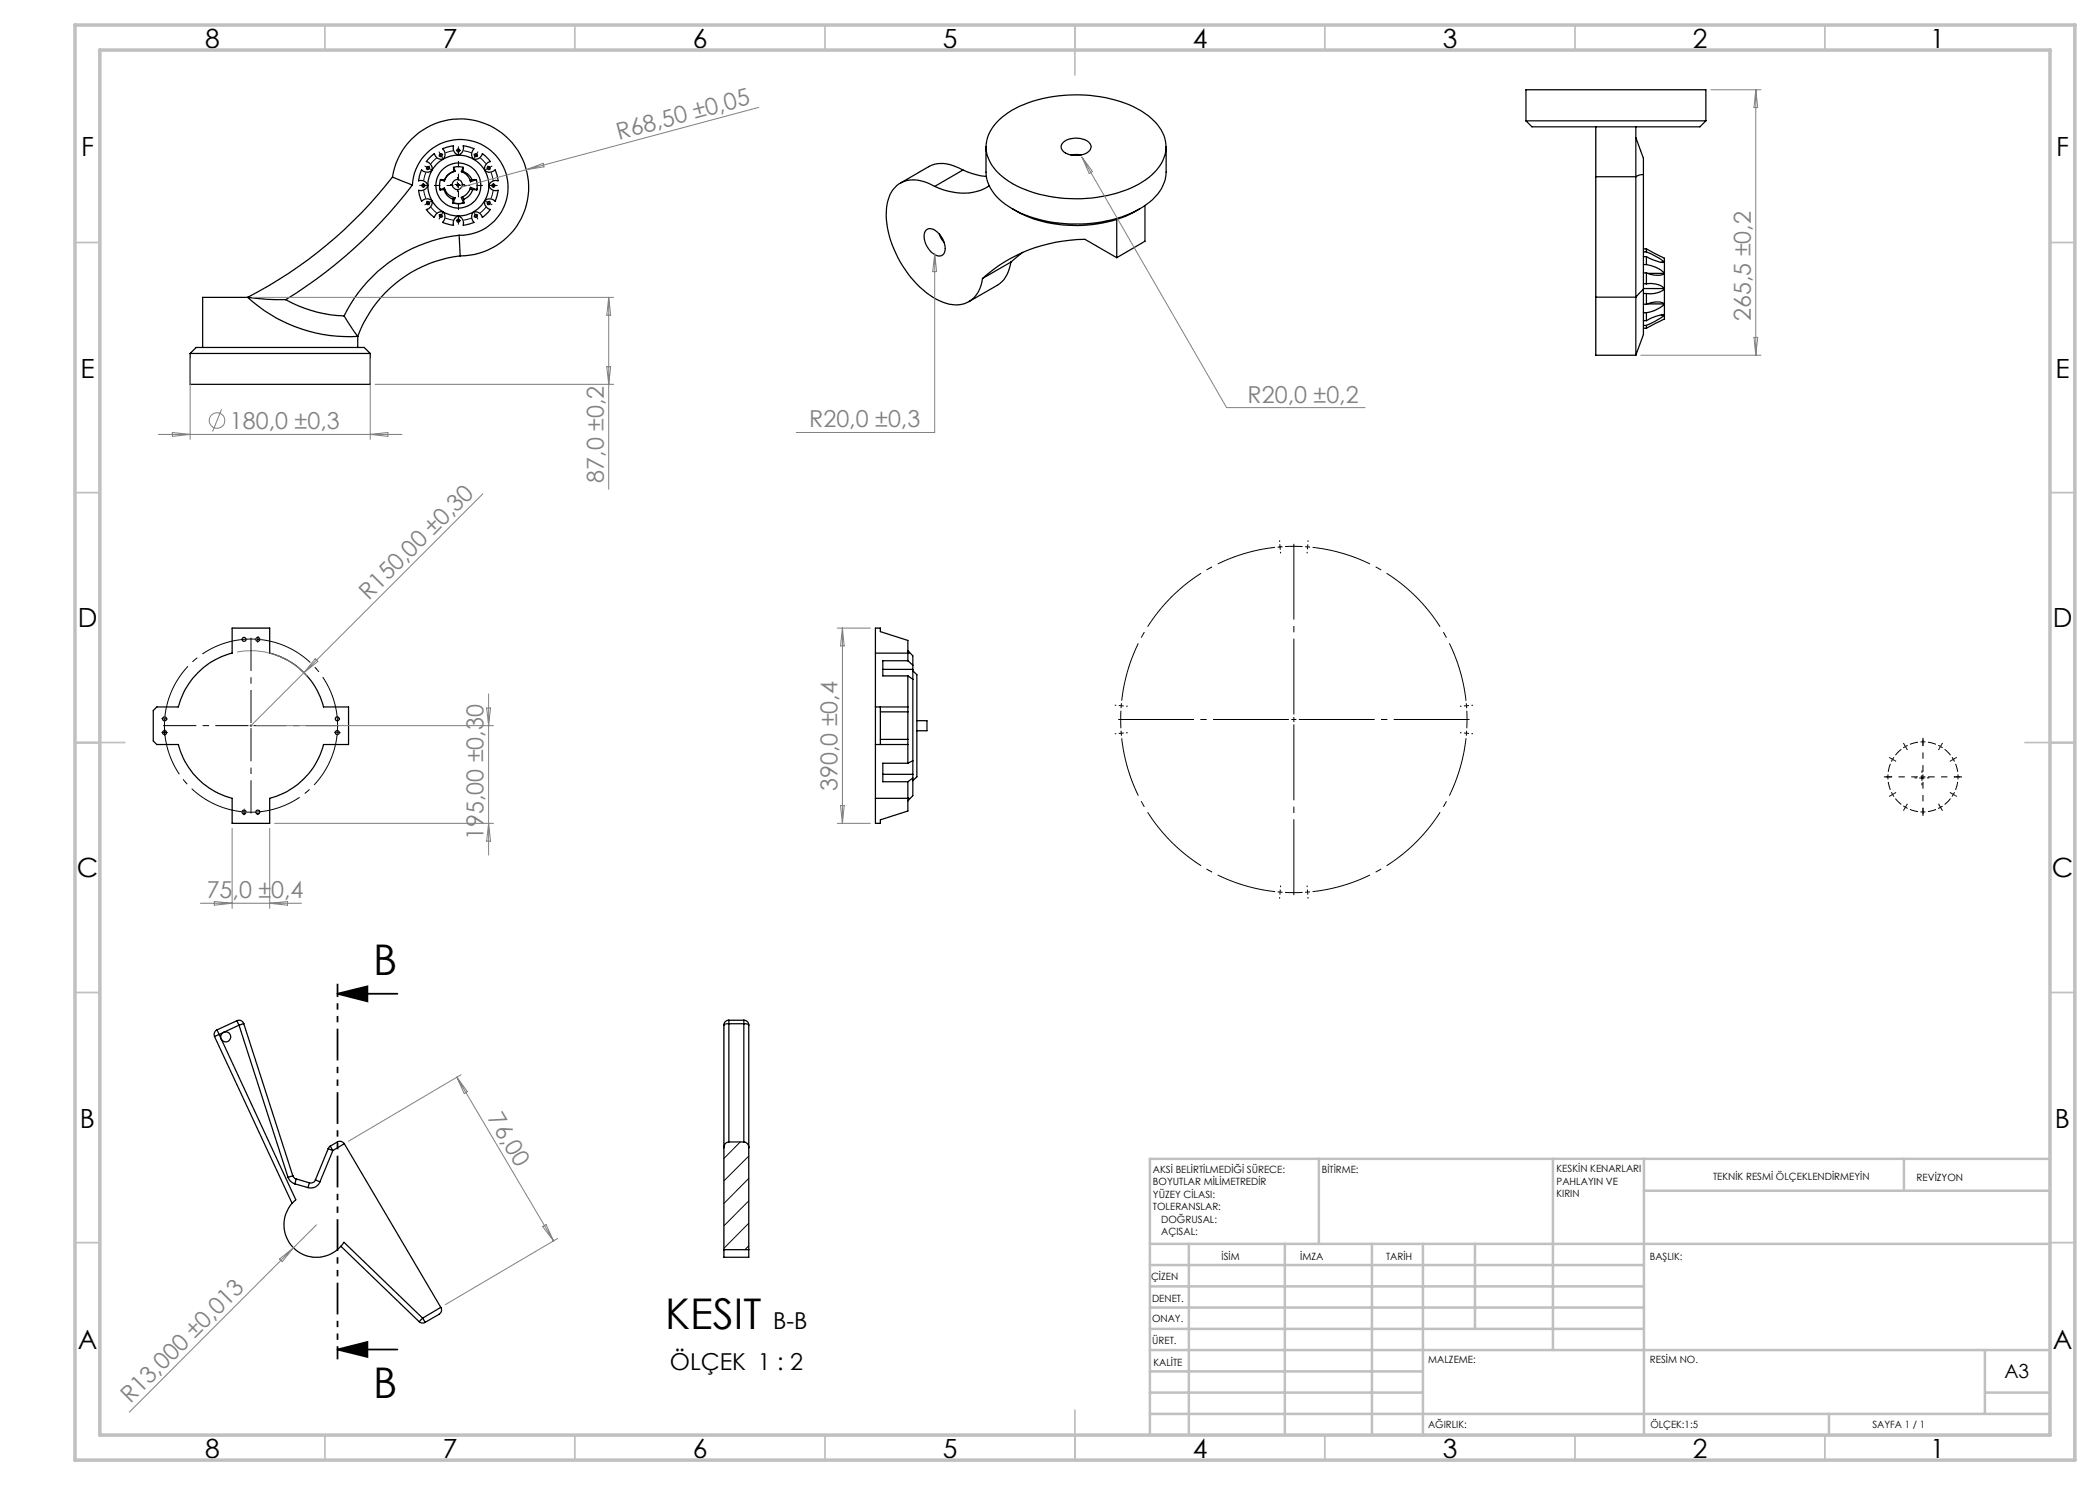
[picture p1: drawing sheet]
<svg xmlns="http://www.w3.org/2000/svg" width="420mm" height="297mm" viewBox="0 0 420 297" stroke-linecap="round" stroke-linejoin="round" font-family="sans-serif">
<g fill="none" stroke="#000" stroke-width=".25">
<path d="M78.5 35.4l4 1.6M78.5 35.4a87.9 87.9 0 0 1-29 24.1M78.5 35.4a13.7 13.7 0 0 1 14.9-11.5 13.7 13.7 0 0 1 12.3 14.3 13.7 13.7 0 0 1-13.7 13M82.5 37a93.5 93.5 0 0 1-25.4 22.9M82.5 37a9.6 9.6 0 0 1 9.9-9.1 9.6 9.6 0 0 1 9.2 9.9 9.6 9.6 0 0 1-9.8 9.3M85.6 37.1l-.1 .2a1.51 1.51 0 0 1-1.8 .8l.6 2.1a1.45 1.45 0 0 1 2.1-.1M85.6 37.1a6.1 6.1 0 0 0 .8 3M86.4 34.1l-.2 .1a1.39 1.39 0 0 1-1.9-.2l-.6 2.2a1.45 1.45 0 0 1 1.9 .9M86.4 34.1a6.1 6.1 0 0 0-.8 3M87.9 37.7l.1 .3M88 38h.1M88 38l.9-.4a2.66 2.66 0 0 0 2.2 1.9l-.5 1.1"/>
<path d="M88.1 35.9l-.2 .9v.9M88.1 35.9h.8M88.6 31.9h-.2a1.45 1.45 0 0 1-1.5-1.2l-1.6 1.6a1.47 1.47 0 0 1 1.1 1.8M88.6 31.9a5.6 5.6 0 0 0-2.2 2.2M88.8 37.9a2.72 2.72 0 0 0 1.8 2M88.8 37.9l-.8 .1M88.9 35.9h.1M89 37.9h-.2M90.6 39.9v.7M90.7 33.5l.7-.2 1.2 .2M90.7 33.5l.4 .8a2.77 2.77 0 0 0-2.2 1.9l-.8-.3M90.7 33.5v.8"/>
<path d="M90.7 34.3a3.1 3.1 0 0 0-1.8 1.6M90.7 34.3h.1M90.7 39.5l-.1 .4M91.7 31a5.9 5.9 0 0 0-3.1 .9M91.7 31a5.9 5.9 0 0 1 3 .9M91.7 31l-.2-.1a1.41 1.41 0 0 1-.8-1.7l-2.2 .5a1.48 1.48 0 0 1 .1 2.2M91.7 31l.3-.2a1.42 1.42 0 0 0 .6-1.6l2.2 .5a1.47 1.47 0 0 0-.1 2.2M92.5 39.4l.2 .5M92.6 34.3a3.1 3.1 0 0 1 1.8 1.6M92.6 34.3l-.1 .2M92.6 33.5l-.3 .9a2.59 2.59 0 0 1 1.8 2l1.1-.5M92.6 33.5v.8"/>
<path d="M92.7 39.9l.1 .7M94 37.7l.5 .2M94.4 35.9l-.4 .2M94.5 37.9a2.92 2.92 0 0 1-1.8 2M94.5 37.9l.8 .1M94.7 31.9a6.3 6.3 0 0 1 2.2 2.2M94.7 31.9h.4a1.41 1.41 0 0 0 1.4-1.2l1.6 1.6a1.44 1.44 0 0 0-1.2 1.8M95.2 35.9l.2 .9v.9M95.2 35.9h-.8M95.3 38h.1M95.3 38l-1.2-.5a2.73 2.73 0 0 1-1.8 2l.4 1.1M95.4 37.7l-.1 .3"/>
<path d="M96.9 34.1a6.1 6.1 0 0 1 .9 3M96.9 34.1l.4 .2a1.39 1.39 0 0 0 1.7-.3l.6 2.2a1.5 1.5 0 0 0-1.8 .9M97.8 37.1a6.1 6.1 0 0 1-.9 3M97.8 37.1l.1 .4a1.4 1.4 0 0 0 1.7 .6l-.6 2.1a1.47 1.47 0 0 0-2.1-.1M186.9 37.3a6.5 6.5 0 0 0-7.5-.2 8 8 0 0 0-2.1 6.8 21.5 21.5 0 0 0 10 16 6.8 6.8 0 0 0 6.6 .4 6 6 0 0 0 2.6-4.6M192.6 34l2.7 1 2 .3M192.6 34a7.1 7.1 0 0 0-6.7-.8l-5.8 3.4M192.6 34l-5.7 3.3M197.2 29.3v5.1a8.9 8.9 0 0 0 5.3 7.4M197.8 37.1a10.2 10.2 0 0 1-9.1 .9l-1.8-.7M199.7 24.1a21.2 21.2 0 0 1 13-5 26.7 26.7 0 0 1 15.6 3.1 9.1 9.1 0 0 1 4.9 6.8 8 8 0 0 1-4 6.9 26 26 0 0 1-16.3 3.8 22.3 22.3 0 0 1-13.1-5 6.7 6.7 0 0 1-1.5-8.9zM212.6 28.5a4.2 4.2 0 0 1 5.3 .1 1.35 1.35 0 0 1-.8 2.1 4.6 4.6 0 0 1-4.5-.5l-.3-.5-.1-.5z"/>
<path d="M214.2 31l1-.1 1 .1M233.2 29.3v5.1a8.1 8.1 0 0 1-4 6.6 25.4 25.4 0 0 1-16.3 3.7 25.1 25.1 0 0 1-10.4-2.9M305.2 24.2v-6.2h36v6.2M305.2 24.2h36M305.2 24.2l1.2 1.2h33.6l1.2-1.2M319.2 35.3v24.1M319.2 35.3h8M319.2 25.4v9.9M327.2 35.3v24.1M327.2 27.5l1.5 4.1v3.3M327.2 25.4v9.9M328.7 34.9l-.8 .1-.7 .3"/>
<path d="M328.7 34.9v23M49.5 59.5a46 46 0 0 0 7.6 .4M49.5 59.5a30 30 0 0 0 22 7.8M49.5 59.5h-9v10M57.1 59.9a26 26 0 0 0 11.7 3.3M86.4 40.1a1.44 1.44 0 0 1-1.1 1.8l1.6 1.6a1.51 1.51 0 0 1 1.7-1.1M86.4 40.1a5.6 5.6 0 0 0 2.2 2.3M88.6 42.4a5.5 5.5 0 0 0 3.1 .8M88.6 42.4l.2 .1a1.55 1.55 0 0 1-.3 2l2.2 .5a1.52 1.52 0 0 1 1-1.8M90.6 40.6l.8 .1 1.4-.1M90.6 40.6l.8 .1 1.3-.1M90.6 40.6h.1"/>
<path d="M91.8 47.1a29.1 29.1 0 0 0-23 16.1M91.8 47.1l.2 4.1M92 51.2a25 25 0 0 0-20.5 16.1M92.7 40.6h.1M94.7 42.4a5.5 5.5 0 0 1-3 .8M94.7 42.4l-.2 .3a1.55 1.55 0 0 0 .3 1.8l-2.2 .5a1.48 1.48 0 0 0-.9-1.8M96.9 40.1a6.3 6.3 0 0 1-2.2 2.3M96.9 40.1v.5a1.49 1.49 0 0 0 1.2 1.3l-1.6 1.6a1.53 1.53 0 0 0-1.8-1.1M185.2 46a1.67 1.67 0 0 1 2.3 .4 4.1 4.1 0 0 1 1.3 4.2 1.41 1.41 0 0 1-2.3 .1 4 4 0 0 1-1.4-4.5zM187.9 46.8l.4 1 .5 .7M202.2 52.4a6.2 6.2 0 0 1-2.8 4.7l-5.6 3.2M202.2 52.4l-5.7 3.3"/>
<path d="M202.5 41.8a25.5 25.5 0 0 0 18.1 2.8 21.3 21.3 0 0 0 7.3-2.8M204.5 50.5l-2.3 1.9M223.3 51.5l-6.3-3.6a30.4 30.4 0 0 0-20.5 7.8M223.3 43.9v7.6M229 41.1v7.2l-5.7 3.2M319.2 59.4v11.6h8M319.2 59.4h8M327.2 59.4v11.6M328.7 57.9l-1.5 1.5M328.7 57.9v9l-1.5 4.1M328.7 57.7h4.2M328.7 56.8h.6"/>
<path d="M328.7 58.7h.6M328.7 54.6h.6M328.7 52.9h.6M328.7 51.3h.6M328.7 50.4h.6M328.7 49.8h.6M329.3 56.8a3.7 3.7 0 0 1 3.6 .9M329.3 54.6v2.2M329.3 54.6a3.6 3.6 0 0 0 3.6 .1M329.3 58.7v2.2M329.3 52.9a5.4 5.4 0 0 1 3.6 1.8M329.3 51.3v1.6"/>
<path d="M329.3 51.3l2.4 1 1.2 .2M329.3 50.4l2.7 1.3 .9 .8M329.3 49.8v.6M329.3 49.8l3.2 1.7a.57 .57 0 0 1 .4 .8v.2M329.5 54.7h3.4M332.2 52.5h.7M332.9 54.7v3M332.9 57.7l-.2 .2a4.2 4.2 0 0 1-3.4 .8M332.9 57.7v3.1M332.9 52.5v2.2M38 70.7v6.2h36v-6.2M38 70.7h36"/>
<path d="M38 70.7l1.2-1.2h33.6l1.2 1.2M68.8 63.2l2.7 4.1M71.5 67.3v2.2M328.7 60.9h.6M328.7 62.5h.6M328.7 64.1h.6M328.7 65.1h.6M328.7 65.6h.6M329.3 62.5v1.6M329.3 65.1v.5M329.6 60.8h3.3M332.2 63h.7"/>
<path d="M332.9 60.8a2.78 2.78 0 0 0-2.7-.3l-.9 .4M332.9 60.8l-.8 .7a6.9 6.9 0 0 1-2.8 1M332.9 63h-.2a6.3 6.3 0 0 0-3.4 1.1M332.9 60.8v2.2M332.9 63v.2a.51 .51 0 0 1-.2 .7l-3.4 1.7M332.9 63l-2 1.3-1.6 .8M46.4 125.6h7.5v5a15 15 0 0 1 10.8 10.8h5v7.5h-5a15 15 0 0 1-10.8 10.8v5h-7.5v-5a15 15 0 0 1-10.7-10.8h-4.3l-.7-.7v-6.1l.7-.7h4.3a15 15 0 0 1 10.7-10.8zM175.1 130.6v10.8M175.1 130.6v-5h1v.7l5.5 1.8v2.5M175.1 130.6h6.5M176.6 133.9h6M181.6 135.2v6.2"/>
<path d="M181.6 130.6v1.5M181.6 132.1h-5v3.1h5M181.6 130.6h.1M181.6 130.1l1 1.1v1.8M181.6 135.2l1 .7M181.6 132.1l1 .9M182.6 135.9v16.2M182.6 134.2l.8 .7v20.5l-.8 .7M182.6 133.9v2M182.6 133v.9M175.1 148.9v10.8M175.1 148.9h6.5"/>
<path d="M175.1 141.4h6.5M175.1 159.7v5h1v-.7l5.5-1.8v-2.5M175.1 141.4v7.5M175.1 159.7h6.5M176.1 141.4v7.5M176.1 147.9h5.5M176.1 142.4h5.5M176.6 154.9h6M181.6 142.4v5.5M181.6 148.9v3.7M181.6 152.6h-5v3.7h5M181.6 156.3v3.4"/>
<path d="M181.6 159.7h.1M181.6 141.4v1M181.6 147.9v1M182.6 152.1v2.8M182.6 155.6v3.5l-1 1.1M182.6 152.1l-1 .5M182.6 155.6l-1 .7M182.6 154.9v.7M183.4 144.1h2v2.1h-2M42.9 207.3l15.5 33.4M43.4 206l.4 .9M43.4 206a1.06 1.06 0 0 0-.5 1.3"/>
<path d="M43.8 206.9l-.9 .4M43.8 206.9l.4 .9M44.2 207.8l15 32.2a6.5 6.5 0 0 0-.2 9.8 6.5 6.5 0 0 0 9.8-1.3l15.7 15.1M44.7 206.5a.97 .97 0 0 0-.5 1.3M44.7 206.5a.99 .99 0 0 1 1.3 .5 .99 .99 0 0 1-.5 1.3 .99 .99 0 0 1-1.3-.5M44.7 206.5l-.9 .4M47.4 204.1l.4 .9M47.4 204.1a.97 .97 0 0 1 1.4 .6M47.4 204.1l-4 1.9M47.8 205l-3.1 1.5M47.8 205l9.8 30.5M48.8 204.7l-1 .3"/>
<path d="M48.8 204.7l9.8 30.5M144.8 205v44.9M145.8 204a.96 .96 0 0 0-1 1M145.8 204.7l-.9 .2-.1 .1M145.8 204v.7M145.8 204h3M145.8 204.7h3M145.8 204.7v23.7M148.8 204a.96 .96 0 0 1 1 1M148.8 204.7l.8 .2 .2 .1M148.8 204v.7M148.8 204.7v23.7"/>
<path d="M149.8 205v44.9M57.6 235.5a2.12 2.12 0 0 0 1.4 1.3M58.6 235.2l-1 .3M58.6 235.2l.3 .5 .4 .1M59 236.8l2.6 .7M59.3 235.8l-.3 1M59.3 235.8l2.6 .8M61.9 236.6l-.3 .9M63.1 236l.9 .4M63.1 236a1.02 1.02 0 0 1-1.2 .6M64 236.4a1.91 1.91 0 0 1-2.4 1.1M65.7 229.7l.9 .4"/>
<path d="M65.7 229.7l-2.6 6.3M66 229.2l.6 .9M66 229.2l-.3 .5M66.6 230.1l-2.6 6.3M68.9 228.7a1.03 1.03 0 0 0-1.4-.3l-1.5 .8M68.9 228.7l-2.3 1.4M68.9 228.7l19.3 32.8M145.8 228.4a1.09 1.09 0 0 0-1 1.1M145.8 228.4h3M148.8 228.4a1.09 1.09 0 0 1 1 1.1M68.2 249.3l15.6 15M144.8 249.9v1.6h5v-1.6"/>
<path d="M144.8 249.9h5M83.8 264.3a.97 .97 0 0 0 1.2 .2M84.5 263.6l-.7 .7M84.5 263.6l.5 .9M88.2 261.5a.97 .97 0 0 1-.4 1.4l-2.8 1.6M88.2 261.5l-3.7 2.1"/>
<circle cx="84.7" cy="37.1" r=".31"/>
<circle cx="85.6" cy="33.6" r=".3"/>
<circle cx="88.2" cy="31" r=".29"/>
<circle cx="91.5" cy="36.9" r=".99"/>
<circle cx="91.7" cy="30.1" r=".31"/>
<circle cx="91.7" cy="37.1" r="4.5"/>
<circle cx="95.2" cy="31" r=".29"/>
<circle cx="97.7" cy="33.6" r=".31"/>
<circle cx="98.7" cy="37.1" r=".29"/>
<circle cx="85.6" cy="40.6" r=".31"/>
<circle cx="88.2" cy="43.2" r=".29"/>
<circle cx="91.7" cy="44.1" r=".3"/>
<circle cx="95.2" cy="43.2" r=".29"/>
<circle cx="97.7" cy="40.6" r=".31"/>
<circle cx="48.8" cy="127.9" r=".39"/>
<circle cx="51.6" cy="127.9" r=".39"/>
<circle cx="32.9" cy="143.8" r=".39"/>
<circle cx="32.9" cy="146.5" r=".39"/>
<circle cx="67.4" cy="146.5" r=".39"/>
<circle cx="67.4" cy="143.8" r=".39"/>
<circle cx="48.8" cy="162.4" r=".39"/>
<circle cx="51.6" cy="162.4" r=".39"/>
</g>
<g fill="none" stroke="#000" stroke-width=".2">
<path d="M91 36.9h1M91.5 36.4v1M94.7 30.8l.9 .5M95.4 30.6l-.5 .9M256 108.9v1M256.5 109.4h-1M51.3 127.9h.3M51.6 127.9h.2M51.6 127.6v.3M51.6 127.9l-.1 .2M32.7 146.5h.5M32.9 146.3v.5"/>
<path d="M383.9 155.6h1M384.4 155.1v1M387.8 161l.5 .9M388.5 161.2l-.9 .5M148.1 228.4l-3.3 3.3M149.8 231.2l-5 5M149.8 235.7l-5 5M149.8 240.2l-5 5M149.8 244.6l-5 5.1M149.8 249.2l-.8 .7"/>
</g>
<g fill="none" stroke="#808080" stroke-width=".2">
<path d="M342.2 18h10M351.2 18v53M351.2 18l.3 3.5h-.7zM105.3 33.9l3.3-1.2 .2 .7zM151.7 21.5l-59.7 16M216.4 31.4l28.9 50.1h27.7M216.4 31.4l2.1 2.9-.7 .4zM50.5 59.5h72.2M121.7 59.5v38.4M121.7 59.5l.4 3.5h-.7zM186.9 50.8v35.7h-27.7M186.9 50.8l.4 3.5h-.8z"/>
<path d="M38 71.7v16.2M74 71.7v16.2M75 76.9h47.7M121.4 73.3h.7l-.4 3.6zM328.2 71h24M350.8 67.5h.7l-.3 3.5zM31.7 86.9h48.7M34.5 86.5l3.5 .4-3.5 .4zM44.3 81.9l-1.8 4.4M74 86.9l3.6-.4v.8zM96.6 98.7l-46.4 46.4M47.4 130.4a15.1 15.1 0 0 1 14.1 4.9"/>
<path d="M63 131.8l.6 .5-2.8 2.2zM97.7 138.8v32.2M167.5 125.6h6.6M168.5 125.6v39.1M168.5 125.6l.3 3.6h-.7zM51.2 145.1h47.5M97.3 141.6h.8l-.4 3.5zM46.4 165.7v16M53.9 165.7v16M54.9 164.7h43.8M97.7 164.7l.4 3.5h-.8zM167.5 164.7h6.6"/>
<path d="M168.1 161.1h.7l-.3 3.6zM40.1 180.7h20.2M42.9 180.3l3.5 .4-3.5 .3zM53.9 180.7l3.6-.4v.7zM91.4 215.4l19.3 32.8M91.4 215.4l2.1 2.9-.6 .4zM92.2 214.9l-22.5 13.3M55.9 251.8l2.8-2.2-2.3 2.7zM63.3 245l-37.4 37.4M108.5 245.3l.7-.4 1.5 3.3zM111.5 247.7l-22.5 13.2"/>
<circle cx="43.4" cy="84.1" r="1.56"/>
</g>
<g fill="none" stroke="#000" stroke-width=".2" stroke-dasharray="15.2 1.3 1.3 1.3" stroke-linecap="butt">
<path d="M84.2 37.1h-.3M84.7 37.1v-.5M84.7 37.1v.5M84.7 37.1h-.5M84.7 37.1h.5M84.7 36.1l.5-1.6M85.2 37.1h.3M85.2 39.7l-.5-1.6M85.2 33.3l-.3-.1M85.6 33.6l.3-.4M85.6 33.6l-.2 .4M85.6 33.6l-.4-.3"/>
<path d="M85.6 33.6l.4 .2M86 33.8l.3 .2M86.2 32.8l1.2-1.2M87.9 30.6l-.1-.3M88.2 31l.4-.2M88.2 31l-.4 .3M88.2 31l-.3-.4M88.2 31l.2 .4M88.4 31.4l.2 .3M89.1 30.6l1.6-.5M90.5 36.9h-.5M91.5 37.9v.5"/>
<path d="M91.5 35.9v-.5M91.7 30.1h.5M91.7 30.1h-.5M91.7 37.1v.5M91.7 37.1h-.5M91.7 37.1v-.5M91.7 37.1h.5M91.7 30.1v-.5M91.7 30.1v.5M91.7 29.6v-.3M91.7 30.6v.3M92.5 36.9h.5"/>
<path d="M92.7 30.1l1.6 .5M94.9 31.4l-.1 .3M95.4 30.6l.2-.3M96 31.6l1.2 1.2M97.3 33.8l-.2 .2M97.8 33.6l.2 .4M97.8 33.6l-.3-.4M97.8 33.6l.4-.3M97.8 33.6l-.5 .2M98.2 33.3l.3-.1M98.2 34.5l.4 1.6M98.2 37.1h-.3"/>
<path d="M98.6 38.1l-.4 1.6M98.7 37.1v.5M98.7 37.1v-.5M98.7 37.1h.5M98.7 37.1h-.5M99.2 37.1h.3M85.2 40.8l-.3 .2M85.6 40.6l-.2-.4M85.6 40.6l.3 .4M85.6 40.6l-.4 .2M85.6 40.6l.4-.3M86 40.3l.3-.1"/>
<path d="M87.4 42.6l-1.2-1.2M87.9 43.6l-.1 .3M88.2 43.2l-.4-.3M88.2 43.2l.4 .2M88.2 43.2l-.3 .4M88.2 43.2l.2-.5M88.4 42.7l.2-.2M90.7 44l-1.6-.4M91.7 44.1h-.5M91.7 44.1h.5M91.7 44.1v.5M91.7 44.1v-.5"/>
<path d="M91.7 44.6v.3M91.7 43.6v-.3M94.3 43.6l-1.6 .4M94.9 42.7l-.1-.2M95.2 43.2l-.4 .2M95.2 43.2l.4-.3M95.2 43.2l.2 .4M95.2 43.2l-.3-.5M95.4 43.6l.2 .3M97.2 41.4l-1.2 1.2M97.3 40.3l-.2-.1M97.8 40.6l-.3 .4"/>
<path d="M97.8 40.6l.2-.4M97.8 40.6l.4 .2M97.8 40.6l-.5-.3M98.2 40.8l.3 .2M255.9 108.4v-.3M256.1 110.4v.3M260.5 109.3h-3.5M261.4 110.4v.3M261.5 109.4l-.5-.1M261.5 109.4h.5M261.5 109.4l.1-.5M261.5 109.4v.5"/>
<path d="M261.6 108.4v-.3M51.5 128.4v.1M51.6 127.4v-.2M32.4 146.5h-.1M32.4 143.7h-.1M32.9 143.8v.2M32.9 143.8l.1-.3M32.9 146v-.1M32.9 147v.2M32.9 143.8l-.2-.1M32.9 143.8h.3M33.4 143.8h.2"/>
<path d="M33.4 146.5h.2M50.2 145.1v-.2M50.2 145.1h-.2M50.2 145.1v.3M50.2 145.1h.3M67 146.5l-.2-.1M67.5 146.5v-.2M67.5 146.5l-.1 .2M67.5 146.5h.2M67.5 146.5h-.3M68 146.5l.1 .1M223.2 146.7l-.2 .1"/>
<path d="M223.2 141.1l-.2-.1M224.2 142.1v3.6M224.2 146.6l.1 .5M224.2 146.6v-.5M224.2 141.1v.5M224.2 141.1l.1-.4M224.2 146.6l-.5 .1M224.2 146.6h.5M224.2 141.1h-.5M224.2 141.1l.5 .1M225.2 146.6l.3-.1M225.2 141.2l.3 .1"/>
<path d="M258.8 143.9v-.5M258.8 143.9h-.5M258.8 143.9v.5M258.8 143.9h.5M292.3 141.2l-.3 .1M292.3 146.6l-.3-.1M293.3 141.1v-.4M293.3 141.1v.5M293.3 146.6v-.5M293.3 146.6v.5M293.3 141.1h.5M293.3 141.1l-.5 .1"/>
<path d="M293.3 146.6l.5 .1M293.3 146.6h-.5M293.4 145.7v-3.6M294.3 141.1l.3-.1M294.3 146.7l.3 .1M377.1 155.4h-.3M377.6 155.4v.5M377.6 155.4v-.5M377.6 155.4h-.5M377.6 155.4h.5M377.7 156.4l.4 1.6M378.1 155.4h.3"/>
<path d="M378.1 152.8l-.4 1.6M378.1 151.6l-.3-.1M378.1 159.1l-.3 .2M378.5 151.9l-.2 .4M378.5 151.9l.3-.5M378.5 158.9l.3 .4M378.5 158.9l-.2-.5M378.5 151.9l-.4-.3M378.5 151.9l.5 .2M378.5 158.9l-.4 .2M378.5 158.9l.5-.3M379 152.1l.2 .2"/>
<path d="M379 158.6l.2-.1M379.1 159.7l1.2 1.2M380.3 149.9l-1.2 1.1M380.8 148.9l-.1-.3M381.1 149.3l-.4 .3M381.1 149.3l.4-.2M381.1 149.3l-.3-.4M381.1 149.3l.2 .4M381.3 149.7l.2 .3M383.4 155.6h-.5M383.6 148.4l-1.6 .5M384.4 154.6v-.5"/>
<path d="M384.4 156.6v.5M384.6 148.4h-.5M384.6 148.4h.5M384.6 155.4v-.5M384.6 155.4h-.5M384.6 155.4v.5M384.6 155.4h.5M384.6 148.4v-.5M384.6 148.4v.5M384.6 147.9v-.3M384.6 148.9v.3M385.4 155.6h.5"/>
<path d="M387.2 148.9l-1.6-.5M387.8 149.7l-.1 .3M388.1 149.3l-.4-.2M388.1 149.3l.4 .3M388.1 149.3l.3-.4M388.1 149.3l-.3 .4M388.3 148.9l.2-.3M390.1 151l-1.2-1.1M390.2 158.6l-.2-.1M390.2 152.1l-.2 .2M390.7 158.9l.2-.5M390.7 158.9l-.3 .4"/>
<path d="M390.7 151.9l-.3-.5M390.7 151.9l.2 .4M390.7 158.9l.4 .2M390.7 158.9l-.5-.3M390.7 151.9l.4-.3M390.7 151.9l-.5 .2M391.1 159.1l.3 .2M391.1 151.6l.3-.1M391.1 158l.4-1.6M391.1 155.4h-.3M391.5 154.4l-.4-1.6M391.6 155.4v-.5"/>
<path d="M391.6 155.4v.5M391.6 155.4h.5M391.6 155.4h-.5M392.1 155.4h.3M48.8 162.9v.1M48.8 162.4h.3M48.8 162.4h-.2M48.8 162.4v.2M48.8 162.4v-.3M48.9 161.9v-.2M255.9 179.4v.3M256 178.4l.5 .1"/>
<path d="M256 178.4h-.5M256 178.4v.5M256 178.4l.1-.5M256.1 177.4v-.3M257 178.5h3.5M261.4 177.4v-.3M261.5 178.4h.5M261.5 178.4l-.5 .1M261.5 178.4l.1 .5M261.5 178.4v-.5M261.6 179.4v.3M380.8 161.9l-.1 .2"/>
<path d="M381.1 161.5l.4 .2M381.1 161.5l-.4-.3M381.1 161.5l-.3 .4M381.1 161.5l.2-.5M381.3 161l.2-.2M382 161.9l1.6 .4M384.6 162.4h.5M384.6 162.4h-.5M384.6 162.4v.5M384.6 162.4v-.5M384.6 162.9v.3M384.6 161.9v-.3"/>
<path d="M385.6 162.3l1.6-.4M387.8 161l-.1-.2M388.3 161.9l.2 .2M388.9 160.9l1.2-1.2"/>
</g>
<path d="M51.1 127.8a17.3 17.3 0 0 0-18.1 15.5M32.9 144.2a17.3 17.3 0 0 0 15.4 18.1M67.5 146a17.3 17.3 0 0 0-15.4-18.1M49.3 162.4a17.3 17.3 0 0 0 18.1-15.4" fill="none" stroke="#000" stroke-width=".2" stroke-dasharray="15.2 1.3 1.3 1.3" stroke-dashoffset="4" stroke-linecap="butt"/>
<path d="M255 109.5a34.6 34.6 0 0 0-30.7 30.7M224.3 147.6a34.6 34.6 0 0 0 30.7 30.7M293.2 140.2a34.6 34.6 0 0 0-30.7-30.7M262.5 178.3a34.6 34.6 0 0 0 30.7-30.7" fill="none" stroke="#000" stroke-width=".2" stroke-dasharray="15.2 1.3 1.3 1.3" stroke-dashoffset="3.2" stroke-linecap="butt"/>
<path d="M67.5 198.8l6-1.5v3zM67.5 198.8h12M67.5 269.9l6-1.5v3zM67.5 269.9h12" fill="none" stroke="#000" stroke-width=".35"/>
<path d="M49.7 145.1h-17.1M50.2 144.6v-17M50.2 145.6v17.1M50.7 145.1h17.1" fill="none" stroke="#000" stroke-width=".2" stroke-dasharray="15.2 1.3 1.3 1.3" stroke-dashoffset="8.6" stroke-linecap="butt"/>
<path d="M90.7 37.1h-6.5M91.7 38.1v6.5M91.7 36.1v-6.5M92.7 37.1h6.5M383.6 155.4h-6.5M384.6 154.4v-6.5M384.6 156.4v6.5M385.6 155.4h6.5" fill="none" stroke="#000" stroke-width=".2" stroke-dasharray="15.2 1.3 1.3 1.3" stroke-dashoffset="13.9" stroke-linecap="butt"/>
<path d="M257.8 143.9h-34.2M258.8 142.9v-34.1M258.8 144.9v34.1M259.8 143.9h34.1" fill="none" stroke="#000" stroke-width=".2" stroke-dasharray="15.2 1.3 1.3 1.3" stroke-dashoffset=".1" stroke-linecap="butt"/>
<path d="M67.5 196.8v75.1" fill="none" stroke="#000" stroke-width=".35" stroke-dasharray="6.3 1.3 1.3 1.3 1.3 1.3" stroke-dashoffset="3.7" stroke-linecap="butt"/>
<g fill="none" stroke="#c0c0c0" stroke-width=".35">
<path d="M65 5v5M115 5v5M165 5v5M215 5v10M265 5v5M315 5v5M365 5v5M15 48.5h5M410 48.5h5M15 98.5h5M410 98.5h5M15 148.5h10"/>
<path d="M405 148.5h10M15 198.5h5M410 198.5h5M15 248.5h5M410 248.5h5M65 287v5M115 287v5M165 287v5M215 282v10M265 287v5M315 287v5M365 287v5"/>
</g>
<g fill="none" stroke="#c0c0c0" stroke-width=".5">
<path d="M263.8 231.8v17M310.6 231.8v38.2M328.8 231.8v55.2M328.8 238.2h81.2M380.8 231.8v6.4M410 231.8h-180v55.2M230 248.8h180M230 257.3h98.8M230 253h98.8M237.8 248.8v38.2M257 248.8v38.2M274.4 248.8v38.2"/>
<path d="M284.6 248.8v38.2M295 248.8v17M230 265.8h98.8M230 261.5h98.8M230 278.5h54.6M230 274.3h54.6M230 270h180M397 278.5h13M397 270v12.8M230 282.8h180M365.8 282.8v4.2"/>
</g>
<path d="M15 5h400v287h-400zM20 10h390v277h-390z" fill="none" stroke="#c0c0c0" stroke-width=".7"/>
<path d="M67.5 198.8l6-1.5v3zM67.5 269.9l6-1.5v3z" fill="#000"/>
<g font-size="8.5">
<text x="74.7" y="195">B</text>
<text x="133" y="265.7">KESIT</text>
<text x="74.7" y="279.5">B</text>
</g>
<g font-size="5.3">
<text x="41" y="9.5">8</text>
<text x="88.5" y="9.5">7</text>
<text x="138.5" y="9.5">6</text>
<text x="188.5" y="9.5">5</text>
<text x="238.5" y="9.5">4</text>
<text x="288.5" y="9.5">3</text>
<text x="338.5" y="9.5">2</text>
<text x="386" y="9.5">1</text>
<text x="16.2" y="31.3">F</text>
<text x="411.2" y="31.3">F</text>
<text x="16.1" y="75.5">E</text>
<text x="411.1" y="75.5">E</text>
<text x="15.5" y="125.5">D</text>
<text x="410.5" y="125.5">D</text>
<text x="15.4" y="175.5">C</text>
<text x="410.4" y="175.5">C</text>
<text x="16" y="225.5">B</text>
<text x="411" y="225.5">B</text>
<text x="15.5" y="269.8">A</text>
<text x="410.5" y="269.8">A</text>
<text x="41" y="291.5">8</text>
<text x="88.5" y="291.5">7</text>
<text x="138.5" y="291.5">6</text>
<text x="188.5" y="291.5">5</text>
<text x="238.5" y="291.5">4</text>
<text x="288.5" y="291.5">3</text>
<text x="338.5" y="291.5">2</text>
<text x="386" y="291.5">1</text>
</g>
<g font-size="4.7" fill="#808080">
<text x="123.8" y="27.9" transform="rotate(-15 123.8 27.9)">R68,50 ±0,05</text>
<text x="350.2" y="64.2" transform="rotate(-90 350.2 64.2)">265,5 ±0,2</text>
<text x="249.5" y="80.5">R20,0 ±0,2</text>
<text x="46" y="85.8">180,0 ±0,3</text>
<text x="161.9" y="85.5">R20,0 ±0,3</text>
<text x="120.7" y="96.6" transform="rotate(-90 120.7 96.6)">87,0 ±0,2</text>
<text x="73.8" y="120.1" transform="rotate(-45 73.8 120.1)">R150,00 ±0,30</text>
<text x="167.5" y="158.2" transform="rotate(-90 167.5 158.2)">390,0 ±0,4</text>
<text x="96.7" y="168" transform="rotate(-90 96.7 168)">195,00 ±0,30</text>
<text x="41.3" y="179.6">75,0 ±0,4</text>
<text x="97.4" y="223.7" transform="rotate(59 97.4 223.7)">76,00</text>
<text x="26.1" y="280.8" transform="rotate(-45 26.1 280.8)">R13,000 ±0,013</text>
</g>
<g font-size="4.7">
<text x="154.6" y="265.7">B-B</text>
<text x="134" y="273.9">ÖLÇEK 1 : 2</text>
</g>
<text font-size="3.9" x="400.9" y="275.5">A3</text>
<g font-size="2">
<text x="230.6" y="234.6">AKSİ BELİRTİLMEDİĞİ SÜRECE:</text>
<text x="230.6" y="237.1">BOYUTLAR MİLİMETREDİR</text>
<text x="230.6" y="239.6">YÜZEY CİLASI:</text>
<text x="264.4" y="234.6">BİTİRME:</text>
<text x="311.3" y="234.5">KESKİN KENARLARI</text>
<text x="311.3" y="237">PAHLAYIN VE</text>
<text x="311.3" y="239.5">KIRIN</text>
<text x="342.6" y="236">TEKNİK RESMİ ÖLÇEKLENDİRMEYİN</text>
<text x="383.3" y="236.2">REVİZYON</text>
<text x="230.6" y="242.1">TOLERANSLAR:</text>
<text x="232.2" y="244.6">DOĞRUSAL:</text>
<text x="232.2" y="247.1">AÇISAL:</text>
<text x="244.3" y="252">İSİM</text>
<text x="260" y="251.9">İMZA</text>
<text x="277.2" y="251.9">TARİH</text>
<text x="330" y="251.9">BAŞLIK:</text>
<text x="230.2" y="256.1">ÇİZEN</text>
<text x="230.4" y="260.3">DENET.</text>
<text x="230.4" y="264.4">ONAY.</text>
<text x="230.5" y="268.8">ÜRET.</text>
<text x="230.7" y="273.1">KALİTE</text>
<text x="285.7" y="272.5">MALZEME:</text>
<text x="330" y="272.5">RESİM NO.</text>
<text x="285.6" y="285.5">AĞIRLIK:</text>
<text x="330.1" y="285.6">ÖLÇEK:1:5</text>
<text x="374.5" y="285.6">SAYFA 1 / 1</text>
</g>
</svg>
